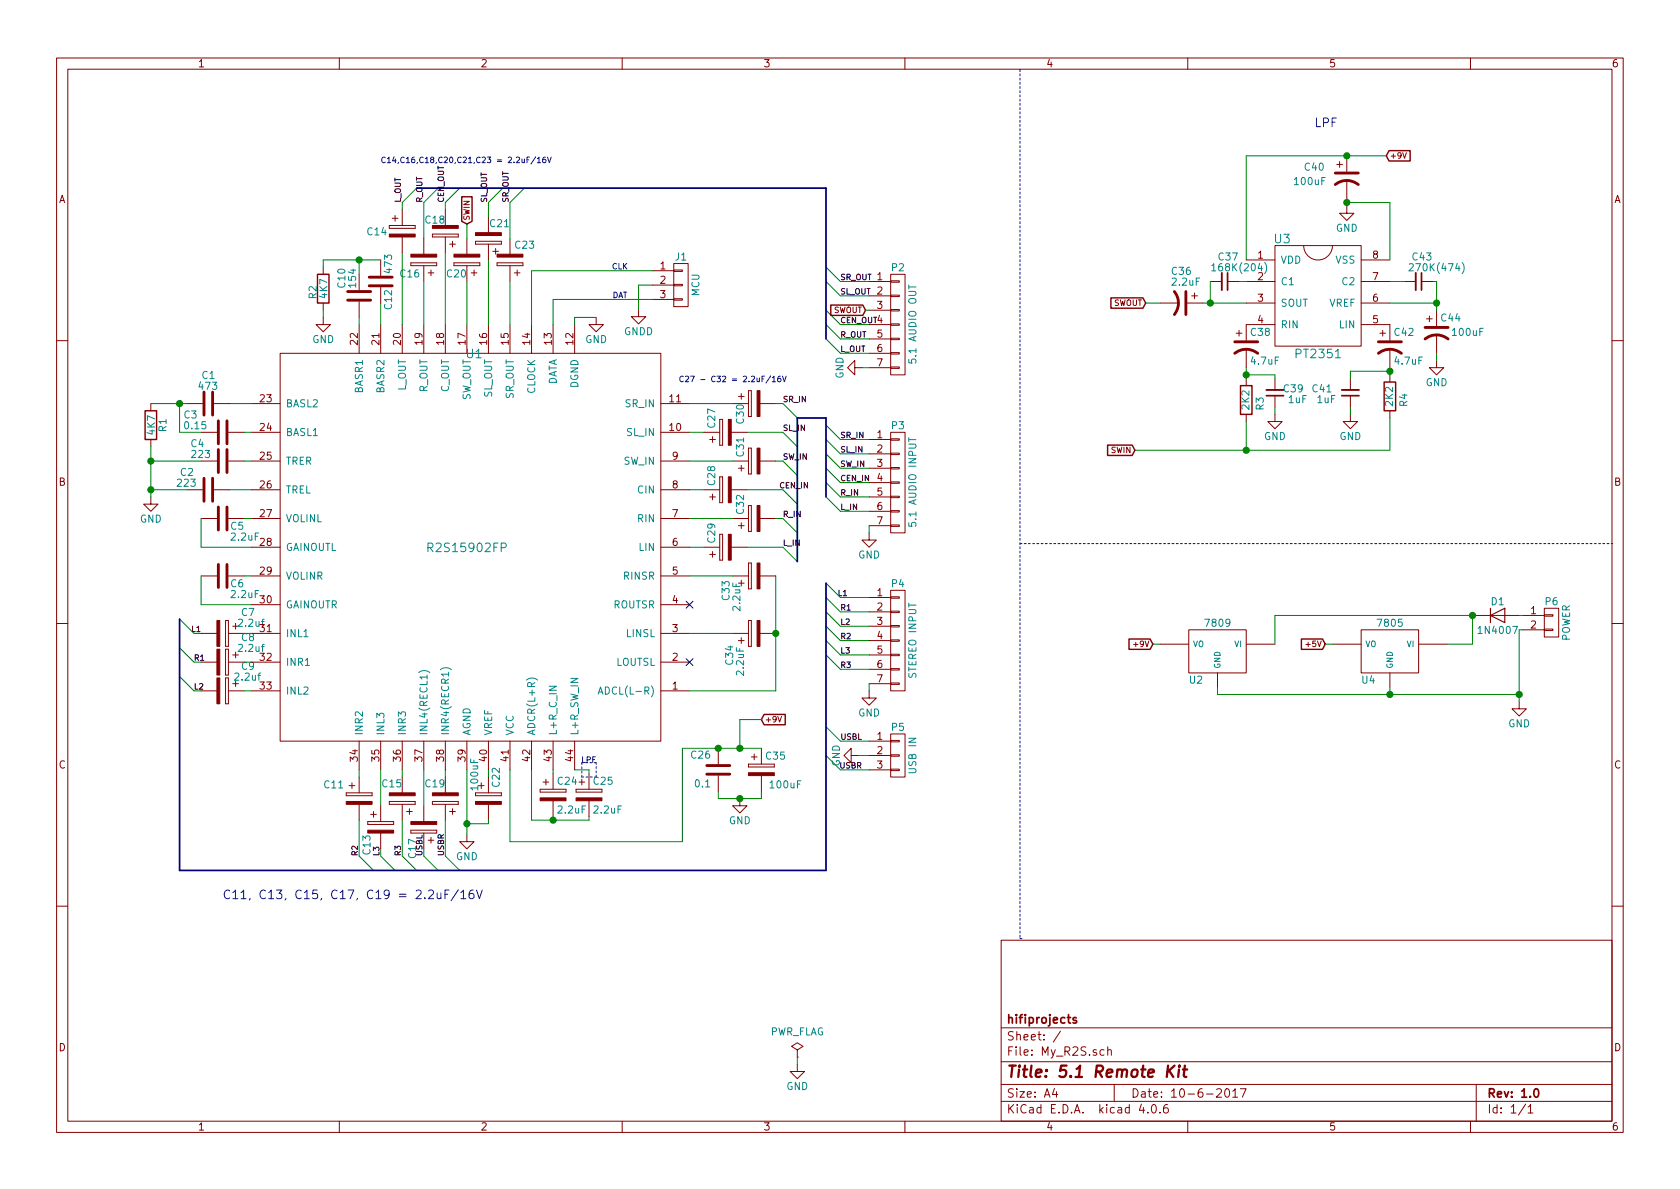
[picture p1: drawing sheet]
<svg xmlns="http://www.w3.org/2000/svg" width="297mm" height="210mm" viewBox="0 0 297 210" stroke-linecap="round" stroke-linejoin="round" font-family="sans-serif">
<g fill="none" stroke="#840000" stroke-width=".18">
<path d="M10 10.3h277v189.9h-277zM12 12.2h273v186.1h-273zM60 10.3v1.9M110 10.3v1.9M160 10.3v1.9M210 10.3v1.9M260 10.3v1.9M68.8 39.9v.5zM68.8 39.9h4.6zM69.3 38.6h1.1M69.8 38.1v1M71.1 37.1v2.8"/>
<path d="M73.4 39.9v.5zM78.7 37.1v2.8M86.4 38.3v2.8M236.3 29.1h1.1M236.9 28.6v1M238.1 36.4v1.3h1.3l-1.3 1.3-1.2-1.3h1.2M238.1 27.6v2.7M238.1 31.9v3.3M57.1 56.1v1.3h1.3l-1.3 1.3-1.2-1.3h1.2M57.1 47.2v1.3M57.1 53.6v1.3M63.5 48.5v2.8"/>
<path d="M63.5 53.3v2.8M63.5 57.4v5.1M67.3 46v2.8M67.3 50.8v2.8M67.3 57.4v5.1M68.8 40.4h4.6zM71.1 41.9v2.8M71.1 57.4v5.1M72.6 46.5h4.6zM72.6 47h4.6zM72.6 46.5v.5zM74.9 42.2v2.8"/>
<path d="M74.9 47v2.8M74.9 57.4v5.1M75.7 48.3h1M76.2 47.7v1.1M76.5 41.4h4.5zM76.5 41.9h4.5zM76.5 41.4v.5zM77.2 46.5v.5zM78.7 41.9v2.8M78.7 57.4v5.1M79.5 43.2h1M80 42.7v1"/>
<path d="M80.3 46.5h4.5zM80.3 47h4.5zM80.3 46.5v.5zM81 41.4v.5zM82.5 42.2v2.8M82.5 47v2.8M82.5 57.4v5.1M83.3 48.3h1M83.8 47.7v1.1M84.1 42.7h4.5zM84.1 43.2h4.5zM84.1 42.7v.5z"/>
<path d="M84.8 46.5v.5zM86.4 43.2v2.8M86.4 57.4v5.1M87.1 44.4h1M87.6 43.9v1.1M87.9 46.5h4.6zM87.9 47h4.6zM87.9 46.5v.5zM88.6 42.7v.5zM90.2 42.2v2.8M90.2 47v2.8M90.2 57.4v5.1"/>
<path d="M90.9 48.3h1M91.4 47.7v1.1M92.5 46.5v.5zM94 57.4v5.1M97.8 57.4v5.1M101.6 57.4v5.1M105.4 56.1v1.3h1.3l-1.3 1.3-1.3-1.3h1.3M112.9 54.7v1.3h1.3l-1.3 1.3-1.3-1.3h1.3M115.3 47.9h3.8M115.3 50.4h3.8M115.3 53h3.8M119.1 52.8h1.5v.3h-1.5z"/>
<path d="M119.1 50.3h1.5v.2h-1.5zM119.1 47.7h1.5v.3h-1.5zM119.1 46.6h2.6v7.6h-2.6zM153.7 49.8h3.8M153.7 52.3h3.8M153.7 54.9h3.8M153.7 57.4h3.8M153.7 59.9h3.8M157.5 48.5h2.5v17.8h-2.5zM157.5 59.8h1.5v.3h-1.5zM157.5 57.3h1.5v.2h-1.5zM157.5 54.7h1.5v.3h-1.5z"/>
<path d="M157.5 52.2h1.5v.2h-1.5zM157.5 49.7h1.5v.2h-1.5zM205.1 53.6h3.3M209.9 53.6h2.8M210.7 52.3h1M211.2 51.8v1M214 49.8h2M217 49.8h2.1M218.6 58.9h1M219.1 58.4v1M220.3 49.8h5.1M220.3 46h5.1"/>
<path d="M220.3 53.6h5.1M225.4 43.4h15.3v17.8h-15.3zM225.4 57.4h-5.1v2.8M230.5 43.4a2.54 2.54 0 0 0 2.5 2.6 2.54 2.54 0 0 0 2.6-2.6M240.7 49.8h5M240.7 57.4h5v2.8M240.7 46h5M240.7 53.6h5M244 58.9h1M244.5 58.4v1M248.3 49.8h2M251.3 49.8h2.1"/>
<path d="M252.2 56.4h1M252.7 55.9v1M254 54.9v2.8M254 59.2v3.3M10 60.2h2M26.7 71.4v1.2M26.7 77.7v1.3M33 71.4h2.8M35.6 76.4h2.8M37.8 71.4h2.8M40.4 76.4h2.8M44.4 76.4h5.1"/>
<path d="M44.4 71.4h5.1M49.5 62.5h67.3v68.6h-67.3zM116.8 76.4h5.1M116.8 71.4h5.1M124.5 76.4h2.8M125.5 77.7h1M126 77.2v1M127.3 78.7h.5zM127.3 74.2v4.5zM127.3 74.2h.5zM127.8 74.2v4.5zM129.3 76.4h2.8"/>
<path d="M129.5 71.4h2.8M130.6 70.1h1M131.1 69.6v1M132.3 79.2v4.6zM132.3 79.2h.5zM132.3 69.1h.5zM132.3 69.1v4.6zM132.3 73.7h.5zM132.8 79.2v4.6zM132.8 69.1v4.6zM134.4 71.4h2.8M151.1 65v-1.3l-1.2 1.3 1.2 1.3v-1.3h1.3"/>
<path d="M153.7 77.7h3.8M153.7 62.5h3.8M153.7 65h3.8M157.5 76.4h2.5v17.8h-2.5zM157.5 77.6h1.5v.2h-1.5zM157.5 64.9h1.5v.2h-1.5zM157.5 62.4h1.5v.2h-1.5zM220.3 61.7v3.3M220.3 66.9v1.3M220.3 73.3v1.2M225.4 73.3v1.2h1.3l-1.3 1.3-1.2-1.3h1.2M225.4 66.9v2.1"/>
<path d="M225.4 70v2M238.8 73.3v1.2h1.2l-1.2 1.3-1.3-1.3h1.3M238.8 66.9v2.1M238.8 70v2M245.7 61.7v3.3M245.7 66.3v1.3M245.7 72.6v1.3M254 63.7v1.3h1.3l-1.3 1.3-1.3-1.3h1.3M285 60.2h2M26.7 87.9v1.2h1.2l-1.2 1.3-1.3-1.3h1.3M33 86.6h2.8M35.6 91.7h2.8"/>
<path d="M35.6 81.5h2.8M37.8 86.6h2.8M40.4 91.7h2.8M40.4 81.5h2.8M44.4 96.8h5.1M44.4 91.7h5.1M44.4 86.6h5.1M44.4 81.5h5.1M116.8 96.8h5.1M116.8 91.7h5.1M116.8 86.6h5.1M116.8 81.5h5.1"/>
<path d="M124.5 96.8h2.8M124.5 86.6h2.8M125.5 98h1M125.5 87.9h1M126 87.4v1M126 97.5v1M127.3 99.1h.5zM127.3 94.5v4.6zM127.3 94.5h.5zM127.3 88.9h.5zM127.3 84.3v4.6zM127.3 84.3h.5z"/>
<path d="M127.8 94.5v4.6zM127.8 84.3v4.6zM129.3 96.8h2.8M129.3 86.6h2.8M129.5 91.7h2.8M129.5 81.5h2.8M130.6 93h1M130.6 82.8h1M131.1 82.3v1M131.1 92.5v1M132.3 94h.5zM132.3 89.4v4.6z"/>
<path d="M132.3 89.4h.5zM132.3 83.8h.5zM132.3 99.6v4.5zM132.3 99.6h.5zM132.8 89.4v4.6zM132.8 99.6v4.5zM134.4 91.7h2.8M134.4 81.5h2.8M153.7 94.2v1.3h1.2l-1.2 1.3-1.3-1.3h1.3M153.7 93h3.8M153.7 87.9h3.8M153.7 82.8h3.8"/>
<path d="M153.7 80.3h3.8M153.7 85.3h3.8M153.7 90.4h3.8M157.5 92.8h1.5v.3h-1.5zM157.5 90.3h1.5v.2h-1.5zM157.5 87.8h1.5v.2h-1.5zM157.5 85.2h1.5v.3h-1.5zM157.5 82.7h1.5v.2h-1.5zM157.5 80.1h1.5v.3h-1.5zM10 110.3h2M35.6 112h2.8M35.6 117.1h2.8"/>
<path d="M35.6 101.8h2.8M39.9 109.7h.5zM39.9 109.7v4.6zM39.9 114.3h.5zM39.9 114.8h.5zM39.9 114.8v4.6zM39.9 119.4h.5zM39.9 119.9h.5zM39.9 119.9v4.6zM40.4 109.7v4.6zM40.4 114.8v4.6zM40.4 119.9v4.6z"/>
<path d="M40.4 112h2.8M40.4 117.1h2.8M40.4 101.8h2.8M41.1 110.7h1.1M41.1 115.8h1.1M41.7 110.2v1M41.7 115.3v1M44.4 112h5.1M44.4 117.1h5.1M44.4 106.9h5.1M44.4 101.8h5.1M116.8 112h5.1"/>
<path d="M116.8 117.1h5.1M116.8 106.9h5.1M116.8 101.8h5.1M129.5 112h2.8M129.5 101.8h2.8M130.6 113.3h1M130.6 103.1h1M131.1 102.6v1M131.1 112.8v1M132.3 114.3h.5zM132.3 109.7v4.6zM132.3 109.7h.5z"/>
<path d="M132.3 104.1h.5zM132.8 109.7v4.6zM134.4 112h2.8M134.4 101.8h2.8M153.7 110.7h3.8M153.7 115.8h3.8M153.7 105.7h3.8M153.7 108.2h3.8M153.7 113.3h3.8M153.7 118.4h3.8M157.5 104.4h2.5v17.8h-2.5zM157.5 118.2h1.5v.3h-1.5z"/>
<path d="M157.5 115.7h1.5v.2h-1.5zM157.5 113.2h1.5v.2h-1.5zM157.5 110.6h1.5v.3h-1.5zM157.5 108.1h1.5v.2h-1.5zM157.5 105.5h1.5v.3h-1.5zM205.1 113.9h5.1M210.2 111.4h10.1v7.6h-10.1zM215.3 119v2.5M220.3 113.9h5.1M235.6 113.9h5.1M240.7 111.4h10.1v7.6h-10.1zM245.7 119v2.5"/>
<path d="M250.8 113.9h5.1M261 108.8h7.6M269.2 108.8h3.8M269.2 111.4h3.8M273 111.2h1.6v.3h-1.6zM273 108.7h1.6v.3h-1.6zM273 107.6h2.6v5h-2.6zM285 110.3h2M35.6 122.2h2.8M39.9 124.5h.5zM40.4 122.2h2.8M41.7 120.4v1"/>
<path d="M44.4 122.2h5.1M61.7 138.9h1M62.2 138.4v1M63.5 131.1v5M63.5 137.4v2.8M67.3 131.1v5M71.1 131.1v5M71.1 137.4v2.8M74.9 131.1v5M78.7 131.1v5M78.7 137.4v2.8M82.5 131.1v5"/>
<path d="M84.6 138.9h1M86.4 131.1v5M86.4 137.4v2.8M90.2 131.1v5M94 131.1v5M95.5 139.6v.5zM95.5 139.6h4.6zM96 138.3h1M96.5 137.8v1M97.8 131.1v5M97.8 136.8v2.8M100.1 139.6v.5z"/>
<path d="M101.6 131.1v5M101.9 139.6v.5zM101.9 139.6h4.5zM102.4 138.3h1M102.9 137.8v1M104.1 136.8v2.8M106.4 139.6v.5zM116.8 122.2h5.1M127 132.3v2.8M127 137.2v2.7M132.3 135.1v.5zM132.3 135.6h4.6z"/>
<path d="M132.3 135.1h4.6zM132.8 133.9h1.1M133.3 133.3v1.1M134.6 132.3v2.8M134.6 137.2v2.7M136.9 135.1v.5zM150.5 133.6v1.3l-1.3-1.3 1.3-1.3v1.3h1.3M153.7 122.2v1.2h1.2l-1.2 1.3-1.3-1.3h1.3M153.7 120.9h3.8M153.7 131.1h3.8M153.7 133.6h3.8M153.7 136.1h3.8"/>
<path d="M157.5 120.8h1.5v.2h-1.5zM157.5 136h1.5v.3h-1.5zM157.5 133.5h1.5v.2h-1.5zM157.5 130.9h1.5v.3h-1.5zM157.5 129.8h2.5v7.6h-2.5zM268.6 124.1v1.2h1.3l-1.3 1.3-1.3-1.3h1.3M61.2 140.2v.5zM61.2 140.7h4.6zM61.2 140.2h4.6zM63.5 142.2v2.8M65 145.3v.5zM65 145.8h4.6z"/>
<path d="M65 145.3h4.6zM65.5 144h1M65.8 140.2v.5zM66 143.5v1M67.3 142.5v2.8M67.3 147.3v2.8M68.8 141.7h4.6zM68.8 142.2h4.6zM68.8 141.7v.5zM69.6 145.3v.5zM71.1 142.2v2.8M71.9 143.5h1"/>
<path d="M72.4 143v1M72.6 146.8h4.6zM72.6 147.3h4.6zM72.6 146.8v.5zM73.4 141.7v.5zM74.9 142.5v2.8M74.9 147.3v2.8M75.7 148.6h1M76.2 148.1v1M76.5 141.7h4.5zM76.5 142.2h4.5zM76.5 141.7v.5z"/>
<path d="M77.2 146.8v.5zM78.7 142.2v2.8M79.5 143.5h1M80 143v1M81 141.7v.5zM82.5 147.6v1.2h1.3l-1.3 1.3-1.2-1.3h1.2M84.1 140.2v.5zM84.1 140.7h4.5zM84.1 140.2h4.5zM86.4 142.2v2.8M88.6 140.2v.5zM95.5 140.1h4.6z"/>
<path d="M97.8 141.6v2.8M101.9 140.1h4.5zM104.1 141.6v2.8M130.8 141.2v1.3h1.3l-1.3 1.3-1.3-1.3h1.3M10 160.2h2M177 166.3h108v32h-108zM285 160.2h2M60 198.3v1.9M110 198.3v1.9M141 186.9h.1M141 185.7l1-.7-1-.6-1 .6 1 .7v1.2M141 188.2v1.3h1.2l-1.2 1.2-1.3-1.2h1.3"/>
<path d="M160 198.3v1.9M177 194.8h108M177 191.8h108M177 187.8h108M177 181.8h108M186.4 192.5l-.3 1h.9M186.8 193v1M187.5 182.3l-1.3 2M195.2 185.7l-.4-.1-.3 .3 .1 .6 .2 .1 .4-.1M195.9 185.7l.2-.1 .3 .1 .1 .9M195.9 185.1v1.5M197 191.8v3"/>
<path d="M201.8 195.2l-.4 1.1h1M202.9 196.7v.1M203.8 195.4l.1-.1a.81 .81 0 0 1 .6 .6 .81 .81 0 0 1-.3 .8l-.1 .1a.8 .8 0 0 1-.6-.6 .8 .8 0 0 1 .3-.8zM205.1 196.7v.1M206.4 195.3a.59 .59 0 0 0-.7 .7l.1 .7 .2 .1 .5-.1 .1-.5-.2-.2-.4-.1-.3 .3M210 198.3v1.9M215.1 192.7l.2-.2h.4l.3 .5-1 1h1M216.7 192.7l.2-.2a.81 .81 0 0 1 .6 .6 .81 .81 0 0 1-.3 .8l-.2 .1a.79 .79 0 0 1-.3-1.3zM218 193l.4-.5v1.5M218 194h.8M219.3 192.5h1l-.6 1.5M260 198.3v1.9"/>
<path d="M261 191.8v6.5M269.7 195.2l-1.2 2M270.2 195.8l.4-.5v1.5M270.2 196.8h.8"/>
</g>
<path d="M217 48.3v3M251.3 48.3v3M223.9 70h3M237.2 70h3.1M190.3 180a.37 .37 0 0 0-.6 .1l.1 .3 .5 .1 .1 .1-.3 .3-.4-.1M271.3 192.7l.3-.2a.81 .81 0 0 1 .5 .6 .81 .81 0 0 1-.2 .8l-.2 .1a.79 .79 0 0 1-.4-1.3z" fill="none" stroke="#840000" stroke-width=".3"/>
<path d="M206.5 188.4l-.2 2M206.7 189.3l.7 1.1M207.7 188.4l-1.3 1.2M208.5 189.1l-.2 1.3M208.5 188.4v.2l.1-.1-.1-.1v.2M209.1 189.1h.8M209.5 188.4l-.2 1.8 .1 .1 .4 .1" fill="none" stroke="#840000" stroke-width=".41"/>
<g fill="#840000" stroke="#840000" stroke-width=".18">
<path d="M128.8 94.5h.5v4.6h-.5z"/>
<path d="M133.9 89.4h.5v4.6h-.5z"/>
<path d="M128.8 84.3h.5v4.6h-.5z"/>
<path d="M133.9 79.2h.5v4.6h-.5z"/>
<path d="M128.8 74.2h.5v4.5h-.5z"/>
<path d="M133.9 69.1h.5v4.6h-.5z"/>
<path d="M38.4 109.7h.5v4.6h-.5z"/>
<path d="M38.4 114.8h.5v4.6h-.5z"/>
<path d="M38.4 119.9h.5v4.6h-.5z"/>
<path d="M61.2 141.7h4.6v.5h-4.6z"/>
<path d="M65 146.8h4.6v.5h-4.6z"/>
<path d="M68.8 140.2h4.6v.5h-4.6z"/>
<path d="M72.6 145.3h4.6v.5h-4.6z"/>
<path d="M76.5 140.2h4.5v.5h-4.5z"/>
<path d="M84.1 141.7h4.5v.5h-4.5z"/>
<path d="M132.3 136.6h4.6v.6h-4.6z"/>
<path d="M87.9 45h4.6v.5h-4.6z"/>
<path d="M80.3 45h4.5v.5h-4.5z"/>
<path d="M76.5 39.9h4.5v.5h-4.5z"/>
<path d="M72.6 45h4.6v.5h-4.6z"/>
<path d="M68.8 41.4h4.6v.5h-4.6z"/>
<path d="M84.1 41.1h4.5v.6h-4.5z"/>
<path d="M95.5 141.1h4.6v.5h-4.6z"/>
<path d="M101.9 141.1h4.5v.5h-4.5z"/>
<path d="M133.9 109.7h.5v4.6h-.5z"/>
<path d="M133.9 99.6h.5v4.5h-.5z"/>
</g>
<path d="M160.7 50.4v.7M214.2 47l.4-.4v1.3M214.2 47.9h.8M223.6 46.4a1.51 1.51 0 0 1 0 2M249.2 46.7l.5-.1 .1 .1 .1 .3-.8 .9h.8M258.5 46.4a1.51 1.51 0 0 1 0 2M160.7 77.4v.7M74 118.9a1.51 1.51 0 0 1 2 0M77.9 118.4a1.51 1.51 0 0 1 1.9 0M93.1 120.3a1.51 1.51 0 0 1 1.9 0M105.8 122.8l.4-1.3 .4 1.3M105.9 122.4h.6" fill="none" stroke="#008484" stroke-width=".18"/>
<g fill="none" stroke="#008400" stroke-width=".18">
<path d="M73.7 33.3l-2.6 2.5v1.3M77.5 33.3l-2.6 2.5v6.4M81.3 33.3l-2.6 2.5v1.3M82.5 39.6v2.6M88.9 33.3l-2.5 2.5v2.5M92.7 33.3l-2.5 2.5v6.4M238.1 35.8h7.6v10.2M238.1 35.2v1.2M245.1 27.6h-24.8v18.4M57.1 54.9v1.2M63.5 46v2.5M63.5 56.1v1.3"/>
<path d="M67.3 53.6v3.8M67.3 46h-10.2v1.2M71.1 44.7v12.7M74.9 49.8v7.6M78.7 44.7v12.7M82.5 49.8v7.6M86.4 46v11.4M90.2 49.8v7.6M105.4 56.1h-3.8v1.3M115.3 47.9h-21.3v9.5M115.3 53h-17.5v4.4M115.3 50.4h-2.4v4.3"/>
<path d="M146 47.2l2.6 2.6h5.1M146 49.8l2.6 2.5h5.1M146 54.9l2.6 2.5h5.1M146 57.4l2.6 2.5h5.1M146 59.9l2.6 2.6h5.1M153 54.9h.7M202.6 53.6h2.5M212.7 53.6h7.6M214 49.8v3.8M219.1 49.8h1.2M245.7 49.8h2.6M245.7 53.6h8.3"/>
<path d="M253.4 49.8h.6v5.1M26.7 71.4h6.3M26.7 79v8.9M31.7 71.4v5h3.9M40.6 71.4h3.8M43.2 76.4h1.2M121.9 76.4h2.6M121.9 71.4h7.6M132.1 76.4h6.3l2.6 2.6M137.2 71.4h1.2l2.6 2.5M146 75.2l2.6 2.5h5.1M146 77.7l2.6 2.6h5.1"/>
<path d="M152.4 65h1.3M220.3 65v1.9M220.3 74.5v5.1M220.3 66.3h5.1v.6M225.4 72v1.3M238.8 72v1.3M245.7 65v1.3M245.7 73.9v5.7h-45M245.7 65.7h-6.9v1.2M254 62.5v1.2M26.7 81.5h8.9M26.7 86.6h6.3"/>
<path d="M35.6 91.7v5.1h8.8M40.6 86.6h3.8M43.2 91.7h1.2M43.2 81.5h1.2M121.9 91.7h7.6M121.9 81.5h7.6M121.9 86.6h2.6M121.9 96.8h2.6M132.1 86.6h6.3l2.6 2.5M132.1 96.8h6.3l2.6 2.5M137.2 81.5h1.2l2.6 2.6M137.2 91.7h1.2l2.6 2.5"/>
<path d="M146 80.3l2.6 2.5h5.1M146 82.8l2.6 2.5h5.1M146 85.3l2.6 2.6h5.1M146 87.9l2.6 2.5h5.1M153.7 93v1.2M31.7 119.6l2.6 2.6M31.7 114.5l2.6 2.6M31.7 109.5l2.6 2.5M35.6 101.8v5.1h8.8M43.2 101.8h1.2M121.9 101.8h7.6M121.9 112h7.6"/>
<path d="M137.2 101.8v20.4h-15.3M146 103.1l2.6 2.6h5.1M146 105.7l2.6 2.5h5.1M146 108.2l2.6 2.5h5.1M146 110.7l2.6 2.6h5.1M146 113.3l2.6 2.5h5.1M146 115.8l2.6 2.6h5.1M203.8 113.9h1.3M234.3 113.9h1.3M260.3 108.8v5.1h-4.4M261 108.8h-35.6v5.1M268.6 108.8h.6"/>
<path d="M269.2 111.4h-.6v12.7M43.2 122.2h1.2M63.5 136.1v1.3M67.3 136.1v6.4M71.1 136.1v1.3M74.9 136.1v6.4M78.7 136.1v1.3M82.5 136.1v11.5M86.4 136.1v1.3M94 136.1v8.9h10.1v-.6M97.8 136.1v.7M101.6 136.1h2.5v.7"/>
<path d="M127 139.9v1.3h7.6v-1.3M134.6 132.3h-14v16.5h-30.4v-12.7M134.6 127.2h-3.8v5.1M146 128.5l2.6 2.6h5.1M146 133.6l2.6 2.5h5.1M151.8 133.6h1.9M153.7 120.9v1.3M215.3 121.5v1.3h53.3M245.7 121.5v1.3M63.5 145v6.4l2.5 2.5M67.3 151.4l2.5 2.5M71.1 145v6.4l2.6 2.5"/>
<path d="M74.9 151.4l2.6 2.5M78.7 145v6.4l2.6 2.5M86.4 145v.7h-3.9M97.8 144.4v.6M141 186.9v1.3"/>
</g>
<path d="M81.6 34.8h1.9v4.3l-1 .5-.9-.5zM245.6 26.6h3.7v1.9h-3.7l-.5-.9zM56.1 48.5h2.1v5.1h-2.1zM146.9 53.9h5.7l.4 1-.4 .9h-5.7zM196.4 52.7h5.7l.5 .9-.5 .9h-5.7zM25.7 72.6h2v5.1h-2zM195.8 78.7h4.4l.5 .9-.5 .9h-4.4zM219.3 68.2h2.1v5.1h-2.1zM244.7 67.6h2.1v5h-2.1zM199.6 113h3.8l.4 .9-.4 .9h-3.8zM230.1 113h3.7l.5 .9-.5 .9h-3.7zM135.1 126.3h3.7v1.9h-3.7l-.5-1z" fill="none" stroke="#840000" stroke-width=".25"/>
<g fill="none" stroke="#840000" stroke-width=".51">
<path d="M236.1 32.6a3.3 3.3 0 0 1 4.1 0M236.1 30.6h4.1M61.5 53.1h4M61.5 51.6h4M65.3 50.5h4M65.3 49h4M207.6 51.6a3.3 3.3 0 0 1 0 4M209.7 51.6v4M252 59.9a3.3 3.3 0 0 1 4 0M252 57.9h4M36.1 69.3v4.1M37.6 69.3v4.1"/>
<path d="M38.6 74.4v4.1M38.6 79.5v4.1M40.1 74.4v4.1M40.1 79.5v4.1M218.3 62.5a3.3 3.3 0 0 1 4.1 0M218.3 60.4h4.1M243.7 62.5a3.3 3.3 0 0 1 4.1 0M243.7 60.4h4.1M36.1 84.6v4M37.6 84.6v4M38.6 89.7v4M38.6 99.8v4.1"/>
<path d="M40.1 89.7v4M40.1 99.8v4.1M125 135.4h4M125 136.9h4"/>
</g>
<path d="M121.3 116.5l1.2 1.2M121.3 106.3l1.2 1.2M122.5 116.5l-1.2 1.2M122.5 106.3l-1.2 1.2" fill="none" stroke="#000084" stroke-width=".18"/>
<g fill="none" stroke="#0000c2" stroke-width=".18">
<path d="M93.2 28.3h.3M93.6 27.8h-.4v1M94.7 27.7l-.8 1.3M95 28.1l.3-.3v1M95 28.8h.6M96.4 27.8l-.4 .2-.1 .6 .2 .2 .4-.1-.1-.5h-.3l-.2 .1M96.8 27.8l.3 1 .4-1M134.7 67h.4M135.2 66.5h-.5v1M136.3 66.5l-.9 1.2M136.6 66.8l.3-.3v1M136.6 67.5h.5"/>
<path d="M138 66.5l-.5 .2v.6l.2 .2 .3-.1v-.5h-.3l-.2 .2M138.4 66.5l.3 1 .3-1M75.8 157.6l.2-.2h.4l.2 .2 .1 .2-.1 .3-.9 .8h1M77.3 157.9v.8a.38 .38 0 0 0 .7 .1M78 157.9v1M78.7 158.1h.5M79.4 157.4h-.7v1.5M81.1 157.3l-1.3 2M81.5 157.8l.4-.4v1.5M81.5 158.9h.9M83.7 157.4a.62 .62 0 0 0-.8 .7l.1 .7a.48 .48 0 0 0 .8-.2l-.1-.5a.48 .48 0 0 0-.8 .2M84.3 157.4l.5 1.5 .5-1.5"/>
</g>
<path d="M216 48.3v3M250.3 48.3v3M223.9 69h3M237.2 69h3.1" fill="none" stroke="#840000" stroke-width=".33"/>
<g fill="#008400" stroke="#008400" stroke-width=".25">
<circle cx="130.8" cy="141.2" r=".51"/>
<circle cx="63.5" cy="46" r=".51"/>
<circle cx="31.8" cy="71.4" r=".51"/>
<circle cx="26.7" cy="81.5" r=".51"/>
<circle cx="26.7" cy="86.6" r=".51"/>
<circle cx="127" cy="132.3" r=".51"/>
<circle cx="130.8" cy="132.3" r=".51"/>
<circle cx="238.1" cy="27.6" r=".51"/>
<circle cx="214" cy="53.6" r=".51"/>
<circle cx="254" cy="53.6" r=".51"/>
<circle cx="245.7" cy="65.7" r=".51"/>
<circle cx="220.3" cy="66.3" r=".51"/>
<circle cx="220.3" cy="79.6" r=".51"/>
<circle cx="268.6" cy="122.8" r=".51"/>
<circle cx="260.3" cy="108.8" r=".51"/>
<circle cx="245.7" cy="122.8" r=".51"/>
<circle cx="238.1" cy="35.8" r=".51"/>
<circle cx="82.6" cy="145.7" r=".51"/>
<circle cx="137.2" cy="112" r=".51"/>
<circle cx="97.8" cy="145" r=".51"/>
</g>
<path d="M180.3 12.3v153.7M180.3 96.1h104.8M102.9 134.9v2.5M102.9 137.4h2.5M105.4 137.4v-2.5M105.4 134.9h-2.5M180.3 166h.7" fill="none" stroke="#0000c2" stroke-width=".18" stroke-dasharray=".3 .4"/>
<path d="M73.7 33.3h72.3v26.6M146 87.9v-14h-5v25.4M146 103.1v50.8h-114.3v-44.4" fill="none" stroke="#000084" stroke-width=".3"/>
<path d="M263.5 108.8l2.6-1.2v2.5zM263.5 107.6v2.5" fill="none" stroke="#840000" stroke-width=".2"/>
<text font-size="2.8" fill="#840000" x="178" y="190.5">Title: 5.1 Remote Kit</text>
<g font-size="2.1" fill="#0000c2">
<text x="232.4" y="22.5">LPF</text>
<text x="39.4" y="159">C11, C13, C15, C17, C19 = 2.2uF/16V</text>
</g>
<g font-size="2.1" fill="#008484">
<text x="225.3" y="43">U3</text>
<text x="82.5" y="63.3">U1</text>
<text x="229.3" y="63.3">PT2351</text>
<text x="76.2" y="97.6">R2S15902FP</text>
</g>
<g font-size="2.1" fill="#840000">
<text x="178" y="184">Sheet: /</text>
<text x="178" y="181">hifiprojects</text>
<text x="178" y="186.7">File: My_R2S.sch</text>
<text x="178" y="196.9">KiCad E.D.A. kicad 4.0.6</text>
<text x="178" y="194.1">Size: A4</text>
<text x="200" y="194.1">Date: 10-6-2017</text>
<text x="263" y="194.1">Rev: 1.0</text>
<text x="263" y="196.9">Id: 1/1</text>
</g>
<g font-size="1.8" fill="#840000">
<text x="35" y="11.9">1</text>
<text x="85" y="11.9">2</text>
<text x="135" y="11.9">3</text>
<text x="185" y="11.9">4</text>
<text x="235" y="11.9">5</text>
<text x="285" y="11.9">6</text>
<text x="10.4" y="35.9">A</text>
<text x="285.4" y="35.9">A</text>
<text x="116.7" y="47.6">1</text>
<text x="222.4" y="45.7">1</text>
<text x="242.7" y="45.7">8</text>
<text x="116.7" y="50.2">2</text>
<text x="116.7" y="52.7">3</text>
<text x="155.1" y="49.5">1</text>
<text x="155.1" y="52.1">2</text>
<text x="222.4" y="49.5">2</text>
<text x="222.4" y="53.3">3</text>
<text x="242.7" y="53.3">6</text>
<text x="242.7" y="49.5">7</text>
<text x="155.1" y="54.6">3</text>
<text x="155.1" y="59.7">5</text>
<text x="222.4" y="57.1">4</text>
<text x="242.7" y="57.1">5</text>
<text x="63.2" y="60.9" transform="rotate(-90 63.2 60.9)">22</text>
<text x="67.1" y="60.9" transform="rotate(-90 67.1 60.9)">21</text>
<text x="70.9" y="60.9" transform="rotate(-90 70.9 60.9)">20</text>
<text x="74.7" y="60.9" transform="rotate(-90 74.7 60.9)">19</text>
<text x="78.5" y="60.9" transform="rotate(-90 78.5 60.9)">18</text>
<text x="82.3" y="60.9" transform="rotate(-90 82.3 60.9)">17</text>
<text x="86.1" y="60.9" transform="rotate(-90 86.1 60.9)">16</text>
<text x="89.9" y="60.9" transform="rotate(-90 89.9 60.9)">15</text>
<text x="93.7" y="60.9" transform="rotate(-90 93.7 60.9)">14</text>
<text x="97.5" y="60.9" transform="rotate(-90 97.5 60.9)">13</text>
<text x="101.3" y="60.9" transform="rotate(-90 101.3 60.9)">12</text>
<text x="155.1" y="62.2">6</text>
<text x="155.1" y="64.8">7</text>
<text x="46" y="71.1">23</text>
<text x="118.4" y="71.1">11</text>
<text x="46" y="76.2">24</text>
<text x="118.4" y="76.2">10</text>
<text x="155.1" y="77.5">1</text>
<text x="46" y="81.3">25</text>
<text x="118.9" y="81.3">9</text>
<text x="155.1" y="80">2</text>
<text x="155.1" y="82.5">3</text>
<text x="10.4" y="85.9">B</text>
<text x="46" y="86.4">26</text>
<text x="118.9" y="86.4">8</text>
<text x="155.1" y="85.1">4</text>
<text x="155.1" y="87.6">5</text>
<text x="285.4" y="85.9">B</text>
<text x="46" y="91.4">27</text>
<text x="118.9" y="91.4">7</text>
<text x="155.1" y="90.2">6</text>
<text x="155.1" y="92.7">7</text>
<text x="46" y="96.5">28</text>
<text x="46" y="101.6">29</text>
<text x="118.9" y="101.6">5</text>
<text x="118.9" y="96.5">6</text>
<text x="46" y="106.7">30</text>
<text x="118.9" y="106.7">4</text>
<text x="155.1" y="105.4">1</text>
<text x="155.1" y="107.9">2</text>
<text x="46" y="111.8">31</text>
<text x="118.9" y="111.8">3</text>
<text x="155.1" y="110.5">3</text>
<text x="155.1" y="113">4</text>
<text x="270.7" y="108.6">1</text>
<text x="270.7" y="111.1">2</text>
<text x="46" y="116.8">32</text>
<text x="118.9" y="116.8">2</text>
<text x="155.1" y="115.6">5</text>
<text x="155.1" y="118.1">6</text>
<text x="46" y="121.9">33</text>
<text x="118.9" y="121.9">1</text>
<text x="155.1" y="120.6">7</text>
<text x="155.1" y="130.8">1</text>
<text x="10.4" y="135.9">C</text>
<text x="63.2" y="134.6" transform="rotate(-90 63.2 134.6)">34</text>
<text x="67.1" y="134.6" transform="rotate(-90 67.1 134.6)">35</text>
<text x="70.9" y="134.6" transform="rotate(-90 70.9 134.6)">36</text>
<text x="74.7" y="134.6" transform="rotate(-90 74.7 134.6)">37</text>
<text x="78.5" y="134.6" transform="rotate(-90 78.5 134.6)">38</text>
<text x="82.3" y="134.6" transform="rotate(-90 82.3 134.6)">39</text>
<text x="86.1" y="134.6" transform="rotate(-90 86.1 134.6)">40</text>
<text x="89.9" y="134.6" transform="rotate(-90 89.9 134.6)">41</text>
<text x="93.7" y="134.6" transform="rotate(-90 93.7 134.6)">42</text>
<text x="97.5" y="134.6" transform="rotate(-90 97.5 134.6)">43</text>
<text x="101.3" y="134.6" transform="rotate(-90 101.3 134.6)">44</text>
<text x="155.1" y="133.3">2</text>
<text x="155.1" y="135.9">3</text>
<text x="285.4" y="135.9">C</text>
<text x="10.4" y="185.9">D</text>
<text x="285.4" y="185.9">D</text>
<text x="35" y="199.9">1</text>
<text x="85" y="199.9">2</text>
<text x="135" y="199.9">3</text>
<text x="185" y="199.9">4</text>
<text x="235" y="199.9">5</text>
<text x="285" y="199.9">6</text>
</g>
<g font-size="1.8" fill="#008484">
<text x="229" y="32.7">100uF</text>
<text x="230.7" y="30.2">C40</text>
<text x="65" y="41.6">C14</text>
<text x="75.3" y="39.5">C18</text>
<text x="86.7" y="40.2">C21</text>
<text x="236.2" y="41">GND</text>
<text x="91.1" y="44">C23</text>
<text x="119.4" y="46">J1</text>
<text x="157.7" y="47.9">P2</text>
<text x="215" y="47.9">168K(204)</text>
<text x="215.5" y="46">C37</text>
<text x="226.4" y="46.6">VDD</text>
<text x="236.1" y="46.6">VSS</text>
<text x="249.8" y="46">C43</text>
<text x="249.9" y="47.9">270K(474)</text>
<text x="56" y="52.8" transform="rotate(-90 56 52.8)">R2</text>
<text x="57.9" y="52.7" transform="rotate(-90 57.9 52.7)">4K7</text>
<text x="61" y="50.8" transform="rotate(-90 61 50.8)">C10</text>
<text x="62.9" y="50.7" transform="rotate(-90 62.9 50.7)">154</text>
<text x="69.3" y="48.2" transform="rotate(-90 69.3 48.2)">473</text>
<text x="70.8" y="49">C16</text>
<text x="79.1" y="49">C20</text>
<text x="123.6" y="52.4" transform="rotate(-90 123.6 52.4)">MCU</text>
<text x="207.2" y="48.6">C36</text>
<text x="207.3" y="50.5">2.2uF</text>
<text x="226.4" y="50.4">C1</text>
<text x="237.4" y="50.4">C2</text>
<text x="69.3" y="54.6" transform="rotate(-90 69.3 54.6)">C12</text>
<text x="110.3" y="59.3">GNDD</text>
<text x="221.2" y="59.4">C38</text>
<text x="226.4" y="54.2">SOUT</text>
<text x="226.4" y="58">RIN</text>
<text x="234.9" y="54.2">VREF</text>
<text x="236.8" y="58">LIN</text>
<text x="246.6" y="59.4">C42</text>
<text x="254.9" y="56.8">C44</text>
<text x="256.9" y="59.4">100uF</text>
<text x="55.2" y="60.6">GND</text>
<text x="103.5" y="60.6">GND</text>
<text x="162" y="63.8" transform="rotate(-90 162 63.8)">5.1 AUDIO OUT</text>
<text x="221.3" y="64.5">4.7uF</text>
<text x="246.7" y="64.5">4.7uF</text>
<text x="35.3" y="68.9">473</text>
<text x="35.7" y="67">C1</text>
<text x="64.1" y="69.5" transform="rotate(-90 64.1 69.5)">BASR1</text>
<text x="67.9" y="69.5" transform="rotate(-90 67.9 69.5)">BASR2</text>
<text x="71.8" y="69.3" transform="rotate(-90 71.8 69.3)">L_OUT</text>
<text x="75.6" y="69.5" transform="rotate(-90 75.6 69.5)">R_OUT</text>
<text x="79.4" y="69.5" transform="rotate(-90 79.4 69.5)">C_OUT</text>
<text x="83.2" y="71.1" transform="rotate(-90 83.2 71.1)">SW_OUT</text>
<text x="87" y="70.5" transform="rotate(-90 87 70.5)">SL_OUT</text>
<text x="90.8" y="70.7" transform="rotate(-90 90.8 70.7)">SR_OUT</text>
<text x="94.6" y="69.8" transform="rotate(-90 94.6 69.8)">CLOCK</text>
<text x="98.4" y="68.4" transform="rotate(-90 98.4 68.4)">DATA</text>
<text x="102.2" y="68.7" transform="rotate(-90 102.2 68.7)">DGND</text>
<text x="149.1" y="67" transform="rotate(-90 149.1 67)">GND</text>
<text x="227" y="69.4">C39</text>
<text x="227.8" y="71.3">1uF</text>
<text x="232.1" y="69.4">C41</text>
<text x="232.9" y="71.3">1uF</text>
<text x="246.3" y="71.7" transform="rotate(-90 246.3 71.7)">2K2</text>
<text x="248.8" y="71.9" transform="rotate(-90 248.8 71.9)">R4</text>
<text x="252" y="68.3">GND</text>
<text x="27.4" y="76.8" transform="rotate(-90 27.4 76.8)">4K7</text>
<text x="29.4" y="76.3" transform="rotate(-90 29.4 76.3)">R1</text>
<text x="32.6" y="74">C3</text>
<text x="32.8" y="75.9">0.15</text>
<text x="50.5" y="72">BASL2</text>
<text x="50.5" y="77.1">BASL1</text>
<text x="110.6" y="72">SR_IN</text>
<text x="110.8" y="77.1">SL_IN</text>
<text x="126.4" y="75.6" transform="rotate(-90 126.4 75.6)">C27</text>
<text x="131.5" y="74.8" transform="rotate(-90 131.5 74.8)">C30</text>
<text x="157.7" y="75.9">P3</text>
<text x="220.9" y="72.4" transform="rotate(-90 220.9 72.4)">2K2</text>
<text x="223.4" y="72.5" transform="rotate(-90 223.4 72.5)">R3</text>
<text x="223.5" y="77.8">GND</text>
<text x="236.8" y="77.8">GND</text>
<text x="33.8" y="79.1">C4</text>
<text x="34" y="81">223</text>
<text x="50.5" y="82.2">TRER</text>
<text x="110.2" y="82.2">SW_IN</text>
<text x="131.5" y="80.7" transform="rotate(-90 131.5 80.7)">C31</text>
<text x="31.5" y="86">223</text>
<text x="31.9" y="84.1">C2</text>
<text x="50.5" y="87.2">TREL</text>
<text x="112.8" y="87.2">CIN</text>
<text x="126.4" y="85.7" transform="rotate(-90 126.4 85.7)">C28</text>
<text x="24.7" y="92.4">GND</text>
<text x="40.8" y="93.7">C5</text>
<text x="41" y="95.6">2.2uF</text>
<text x="50.5" y="92.3">VOLINL</text>
<text x="112.8" y="92.3">RIN</text>
<text x="126.4" y="95.9" transform="rotate(-90 126.4 95.9)">C29</text>
<text x="131.5" y="90.8" transform="rotate(-90 131.5 90.8)">C32</text>
<text x="162" y="92.5" transform="rotate(-90 162 92.5)">5.1 AUDIO INPUT</text>
<text x="50.5" y="97.4">GAINOUTL</text>
<text x="113" y="97.4">LIN</text>
<text x="151.7" y="98.7">GND</text>
<text x="40.8" y="103.8">C6</text>
<text x="41" y="105.7">2.2uF</text>
<text x="50.5" y="107.6">GAINOUTR</text>
<text x="50.5" y="102.5">VOLINR</text>
<text x="108.4" y="107.6">ROUTSR</text>
<text x="110.3" y="102.5">RINSR</text>
<text x="129" y="106.1" transform="rotate(-90 129 106.1)">C33</text>
<text x="130.9" y="107.9" transform="rotate(-90 130.9 107.9)">2.2uF</text>
<text x="157.7" y="103.8">P4</text>
<text x="263.7" y="107">D1</text>
<text x="273.3" y="107">P6</text>
<text x="42.3" y="110.8">2.2uf</text>
<text x="42.7" y="108.9">C7</text>
<text x="50.5" y="112.6">INL1</text>
<text x="110.7" y="112.6">LINSL</text>
<text x="213.3" y="110.8">7809</text>
<text x="243.8" y="110.8">7805</text>
<text x="261.7" y="112.1">1N4007</text>
<text x="277.6" y="113.4" transform="rotate(-90 277.6 113.4)">POWER</text>
<text x="42.3" y="115.3">2.2uf</text>
<text x="50.5" y="117.7">INR1</text>
<text x="108.7" y="117.7">LOUTSL</text>
<text x="129.6" y="117.5" transform="rotate(-90 129.6 117.5)">C34</text>
<text x="131.5" y="119.3" transform="rotate(-90 131.5 119.3)">2.2uF</text>
<text x="162" y="119.8" transform="rotate(-90 162 119.8)">STEREO INPUT</text>
<text x="41.7" y="120.3">2.2uf</text>
<text x="50.5" y="122.8">INL2</text>
<text x="106.8" y="122.8">ADCL(L-R)</text>
<text x="210.3" y="120.9">U2</text>
<text x="240.8" y="120.9">U4</text>
<text x="64.1" y="130" transform="rotate(-90 64.1 130)">INR2</text>
<text x="67.9" y="130" transform="rotate(-90 67.9 130)">INL3</text>
<text x="71.8" y="130" transform="rotate(-90 71.8 130)">INR3</text>
<text x="75.6" y="130" transform="rotate(-90 75.6 130)">INL4(RECL1)</text>
<text x="79.4" y="130" transform="rotate(-90 79.4 130)">INR4(RECR1)</text>
<text x="83.2" y="130" transform="rotate(-90 83.2 130)">AGND</text>
<text x="87" y="130" transform="rotate(-90 87 130)">VREF</text>
<text x="90.8" y="130" transform="rotate(-90 90.8 130)">VCC</text>
<text x="94.6" y="130" transform="rotate(-90 94.6 130)">ADCR(L+R)</text>
<text x="98.4" y="130" transform="rotate(-90 98.4 130)">L+R_C_IN</text>
<text x="102.2" y="130" transform="rotate(-90 102.2 130)">L+R_SW_IN</text>
<text x="151.7" y="126.7">GND</text>
<text x="157.7" y="129.2">P5</text>
<text x="266.6" y="128.6">GND</text>
<text x="122.3" y="134.1">C26</text>
<text x="135.5" y="134.3">C35</text>
<text x="148.5" y="135.6" transform="rotate(-90 148.5 135.6)">GND</text>
<text x="162" y="136.6" transform="rotate(-90 162 136.6)">USB IN</text>
<text x="57.4" y="139.4">C11</text>
<text x="67.6" y="139.2">C15</text>
<text x="75.3" y="139.2">C19</text>
<text x="84.5" y="139.5" transform="rotate(-90 84.5 139.5)">100uF</text>
<text x="88.3" y="139.1" transform="rotate(-90 88.3 139.1)">C22</text>
<text x="98.7" y="138.8">C24</text>
<text x="98.8" y="143.8">2.2uF</text>
<text x="105" y="138.8">C25</text>
<text x="105.1" y="143.8">2.2uF</text>
<text x="123" y="139.2">0.1</text>
<text x="136.3" y="139.4">100uF</text>
<text x="128.9" y="145.7">GND</text>
<text x="65.5" y="151" transform="rotate(-90 65.5 151)">C13</text>
<text x="73.6" y="151.7" transform="rotate(-90 73.6 151.7)">C17</text>
<text x="80.6" y="152.1">GND</text>
<text x="136" y="183.1">PWR_FLAG</text>
<text x="139" y="192.7">GND</text>
</g>
<text font-size="1.8" x="155.1" y="57.1">4</text>
<g font-size="1.8" fill="#008400">
<text x="42.7" y="113.4">C8</text>
<text x="42.7" y="118.4">C9</text>
</g>
<g font-size="1.4" fill="#0000c2">
<text x="67.3" y="28.8">C14,C16,C18,C20,C21,C23 = 2.2uF/16V</text>
<text x="108.2" y="47.6">CLK</text>
<text x="108.3" y="52.7">DAT</text>
<text x="120" y="67.6">C27 - C32 = 2.2uF/16V</text>
<text x="102.8" y="134.9">LPF</text>
</g>
<g font-size="1.4" fill="#840000">
<text x="245.7" y="28">+9V</text>
<text x="83" y="39" transform="rotate(-90 83 39)">SWIN</text>
<text x="147.3" y="55.3">SWOUT</text>
<text x="196.8" y="54.1">SWOUT</text>
<text x="196.4" y="80.1">SWIN</text>
<text x="200.7" y="114.4">+9V</text>
<text x="231.2" y="114.4">+5V</text>
<text x="135.3" y="127.7">+9V</text>
</g>
<g font-size="1.4">
<text x="70.9" y="35.8" transform="rotate(-90 70.9 35.8)">L_OUT</text>
<text x="74.7" y="35.8" transform="rotate(-90 74.7 35.8)">R_OUT</text>
<text x="78.5" y="35.8" transform="rotate(-90 78.5 35.8)">CEN_OUT</text>
<text x="86.1" y="35.8" transform="rotate(-90 86.1 35.8)">SL_OUT</text>
<text x="89.9" y="35.8" transform="rotate(-90 89.9 35.8)">SR_OUT</text>
<text x="148.6" y="49.5">SR_OUT</text>
<text x="148.6" y="52.1">SL_OUT</text>
<text x="148.6" y="57.1">CEN_OUT</text>
<text x="148.6" y="59.7">R_OUT</text>
<text x="148.6" y="62.2">L_OUT</text>
<text x="138.4" y="71.1">SR_IN</text>
<text x="138.4" y="76.2">SL_IN</text>
<text x="148.6" y="77.5">SR_IN</text>
<text x="138.4" y="81.3">SW_IN</text>
<text x="148.6" y="80">SL_IN</text>
<text x="148.6" y="82.5">SW_IN</text>
<text x="137.8" y="86.4">CEN_IN</text>
<text x="148.6" y="85.1">CEN_IN</text>
<text x="148.6" y="87.6">R_IN</text>
<text x="138.4" y="91.4">R_IN</text>
<text x="148.6" y="90.2">L_IN</text>
<text x="138.4" y="96.5">L_IN</text>
<text x="148.3" y="105.4">L1</text>
<text x="148.6" y="107.9">R1</text>
<text x="148.6" y="110.5">L2</text>
<text x="148.6" y="113">R2</text>
<text x="148.6" y="118.1">R3</text>
<text x="148.6" y="115.6">L3</text>
<text x="148.6" y="130.8">USBL</text>
<text x="148.5" y="135.9">USBR</text>
<text x="63.2" y="151.4" transform="rotate(-90 63.2 151.4)">R2</text>
<text x="70.9" y="151.4" transform="rotate(-90 70.9 151.4)">R3</text>
<text x="78.5" y="151.4" transform="rotate(-90 78.5 151.4)">USBR</text>
</g>
<g font-size="1.4" fill="#008400">
<text x="34" y="111.8">L1</text>
<text x="34.3" y="116.8">R1</text>
<text x="34.3" y="121.9">L2</text>
<text x="67.1" y="151.4" transform="rotate(-90 67.1 151.4)">L3</text>
<text x="74.7" y="151.4" transform="rotate(-90 74.7 151.4)">USBL</text>
</g>
<g font-size="1.4" fill="#008484">
<text x="210.9" y="114.4">VO</text>
<text x="215.8" y="118.2" transform="rotate(-90 215.8 118.2)">GND</text>
<text x="218.2" y="114.4">VI</text>
<text x="241.4" y="114.4">VO</text>
<text x="246.3" y="118.2" transform="rotate(-90 246.3 118.2)">GND</text>
<text x="248.7" y="114.4">VI</text>
</g>
</svg>
